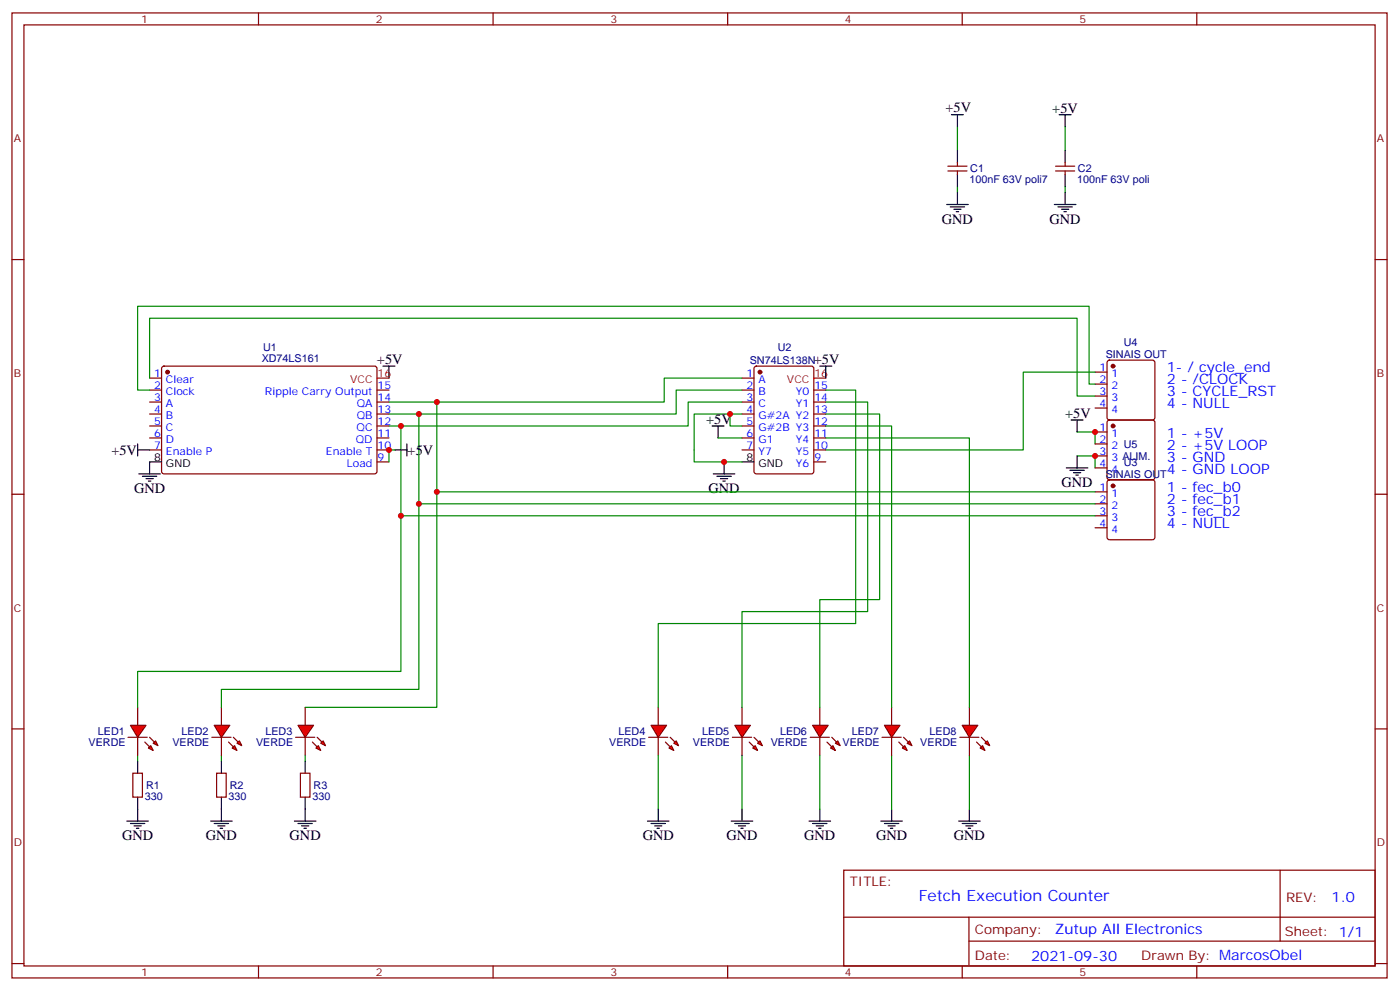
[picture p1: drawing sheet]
<svg xmlns="http://www.w3.org/2000/svg" width="413mm" height="292mm" viewBox="0 0 413 292" stroke-linecap="round" stroke-linejoin="round" font-family="sans-serif">
<g fill="none" stroke="#870000" stroke-width=".35">
<path d="M3.5 3.8h405.4v284.3h-405.4zM7.1 7.3h398.2v277.3h-398.2zM76.2 3.8v3.5M145.3 3.8v3.5M214.5 3.8v3.5M283.6 3.8v3.5M352.8 3.8v3.5M3.5 76.5h3.6M405.3 76.5h3.6M44.1 111.4h3.5M44.1 114.9h3.5M44.1 118.5h3.5"/>
<path d="M47.9 108.1l.4-.2h62.4l.4 .7v30.6l-.7 .4h-62.3l-.5-.7v-30.3zM111.1 114.9h3.6M111.1 118.5h3.6M218.7 111.4h3.5M218.7 114.9h3.5M218.7 118.5h3.5M222.5 108.1l.5-.2h16.2l.6 .4 .1 30.6-.5 .7h-16.4l-.7-.4-.1-30.6zM239.9 114.9h3.5M239.9 118.5h3.5M44.1 122h3.5M44.1 125.5h3.5M44.1 129h3.5"/>
<path d="M44.1 132.6h3.5M111.1 122h3.6M111.1 125.5h3.6M111.1 129h3.6M111.1 132.6h3.6M111.1 136.1h3.6M218.7 122h3.5M218.7 125.5h3.5M218.7 129h3.5M218.7 132.6h3.5M239.9 122h3.5M239.9 125.5h3.5"/>
<path d="M239.9 129h3.5M239.9 132.6h3.5M239.9 136.1h3.5M3.5 145.6h3.6M405.3 145.6h3.6M3.5 214.8h3.6M405.3 214.8h3.6M39.2 227.8h2.8v7.1h-2.8zM63.9 227.8h2.8v7.1h-2.8zM88.5 227.8h2.9v7.1h-2.9zM248.7 256.4h156.6v28.2h-156.6zM377.3 256.4v20.9"/>
<path d="M248.7 270.2h156.5M285.6 277.3h119.6M285.6 270.2v14.2M3.5 283.9h3.6M76.2 284.6v3.5M145.3 284.6v3.5M214.5 284.6v3.5M283.6 284.6v3.5M352.8 284.6v3.5M405.3 283.9h3.6"/>
</g>
<g fill="#870000" stroke="#870000" stroke-width=".35">
<circle cx="49.4" cy="109.6" r=".53"/>
<circle cx="224" cy="109.6" r=".53"/>
</g>
<g fill="none" stroke="#000" stroke-width=".35">
<path d="M44.1 136.1h3.5M218.7 136.1h3.5M40.6 224.3v3.5M40.6 234.9v7M65.3 224.3v3.5M65.3 234.9v7M90 224.3v3.5M90 234.9v7M37.4 241.9h6.3M38.5 242.6h4.2M39.5 243.3h2.1M40.2 244.1h.7"/>
<path d="M62.1 241.9h6.3M63.1 242.6h4.3M64.2 243.3h2.1M64.9 244.1h.7M86.8 241.9h6.3M87.8 242.6h4.3M88.9 243.3h2.1M89.6 244.1h.7"/>
</g>
<path d="M111.1 111.4h3.6M239.9 111.4h3.5" fill="none" stroke="#f00" stroke-width=".35"/>
<path d="M40.6 222.5v1.8M65.3 222.5v1.8M90 222.5v1.8" fill="none" stroke="#008700" stroke-width=".35"/>
<g fill="#f00" stroke="#870000" stroke-width=".35">
<path d="M87.8 213.7h4.6l-2.4 3.5z"/>
<path d="M87.1 217.2h5.7z"/>
</g>
<g fill="#870000" stroke="#870000" stroke-width=".35">
<path d="M93.5 217.2l1.4 1.5z"/>
<path d="M92.1 218.7l1.4 1.4z"/>
</g>
<g fill="#f00" stroke="#870000" stroke-width=".35">
<path d="M94.5 219l.7-.7 .8 1.4z"/>
<path d="M93.1 220.4l.7-.7 .7 1.4z"/>
</g>
<path d="M90 208.4v5.3M90 217.2v5.3" fill="none" stroke="#870000" stroke-width=".35"/>
<g fill="#f00" stroke="#870000" stroke-width=".35">
<path d="M63.1 213.7h4.6l-2.4 3.5z"/>
<path d="M62.4 217.2h5.7z"/>
</g>
<g fill="#870000" stroke="#870000" stroke-width=".35">
<path d="M68.8 217.2l1.4 1.5z"/>
<path d="M67.4 218.7l1.4 1.4z"/>
</g>
<g fill="#f00" stroke="#870000" stroke-width=".35">
<path d="M69.8 219l.8-.7 .7 1.4z"/>
<path d="M68.4 220.4l.7-.7 .7 1.4z"/>
</g>
<path d="M65.3 208.4v5.3M65.3 217.2v5.3" fill="none" stroke="#870000" stroke-width=".35"/>
<g fill="#f00" stroke="#870000" stroke-width=".35">
<path d="M38.5 213.7h4.5l-2.4 3.5z"/>
<path d="M37.7 217.2h5.7z"/>
</g>
<g fill="#870000" stroke="#870000" stroke-width=".35">
<path d="M44.1 217.2l1.4 1.5z"/>
<path d="M42.7 218.7l1.4 1.4z"/>
</g>
<g fill="#f00" stroke="#870000" stroke-width=".35">
<path d="M45.2 219l.7-.7 .7 1.4z"/>
<path d="M43.7 220.4l.7-.7 .8 1.4z"/>
</g>
<path d="M40.6 208.4v5.3M40.6 217.2v5.3" fill="none" stroke="#870000" stroke-width=".35"/>
<path d="M285.8 238.4v3.5M282.6 241.9h6.3M283.6 242.6h4.3M284.7 243.3h2.1M285.4 244.1h.7" fill="none" stroke="#000" stroke-width=".35"/>
<path d="M285.8 222.5v15.9" fill="none" stroke="#008700" stroke-width=".35"/>
<g fill="#f00" stroke="#870000" stroke-width=".35">
<path d="M283.6 213.7h4.6l-2.4 3.5z"/>
<path d="M282.9 217.2h5.7z"/>
</g>
<g fill="#870000" stroke="#870000" stroke-width=".35">
<path d="M289.3 217.2l1.4 1.5z"/>
<path d="M287.9 218.7l1.4 1.4z"/>
</g>
<g fill="#f00" stroke="#870000" stroke-width=".35">
<path d="M290.3 219l.7-.7 .7 1.4z"/>
<path d="M288.9 220.4l.7-.7 .7 1.4z"/>
</g>
<path d="M285.8 208.4v5.3M285.8 217.2v5.3" fill="none" stroke="#870000" stroke-width=".35"/>
<path d="M262.8 238.4v3.5M259.6 241.9h6.4M260.7 242.6h4.2M261.8 243.3h2.1M262.5 244.1h.7" fill="none" stroke="#000" stroke-width=".35"/>
<path d="M262.8 222.5v15.9" fill="none" stroke="#008700" stroke-width=".35"/>
<g fill="#f00" stroke="#870000" stroke-width=".35">
<path d="M260.7 213.7h4.6l-2.5 3.5z"/>
<path d="M260 217.2h5.6z"/>
</g>
<g fill="#870000" stroke="#870000" stroke-width=".35">
<path d="M266.3 217.2l1.5 1.5z"/>
<path d="M264.9 218.7l1.4 1.4z"/>
</g>
<g fill="#f00" stroke="#870000" stroke-width=".35">
<path d="M267.4 219l.7-.7 .7 1.4z"/>
<path d="M266 220.4l.7-.7 .7 1.4z"/>
</g>
<path d="M262.8 208.4v5.3M262.8 217.2v5.3" fill="none" stroke="#870000" stroke-width=".35"/>
<path d="M241.7 238.4v3.5M238.5 241.9h6.3M239.5 242.6h4.3M240.6 243.3h2.1M241.3 244.1h.7" fill="none" stroke="#000" stroke-width=".35"/>
<path d="M241.7 222.5v15.9" fill="none" stroke="#008700" stroke-width=".35"/>
<g fill="#f00" stroke="#870000" stroke-width=".35">
<path d="M239.5 213.7h4.6l-2.4 3.5z"/>
<path d="M238.8 217.2h5.7z"/>
</g>
<g fill="#870000" stroke="#870000" stroke-width=".35">
<path d="M245.2 217.2l1.4 1.5z"/>
<path d="M243.8 218.7l1.4 1.4z"/>
</g>
<g fill="#f00" stroke="#870000" stroke-width=".35">
<path d="M246.2 219l.7-.7 .7 1.4z"/>
<path d="M245.5 219.7l.7 1.4-1.4-.7z"/>
</g>
<path d="M241.7 208.4v5.3M241.7 217.2v5.3" fill="none" stroke="#870000" stroke-width=".35"/>
<path d="M218.7 238.4v3.5M215.5 241.9h6.4M216.6 242.6h4.2M217.7 243.3h2.1M218.4 244.1h.7" fill="none" stroke="#000" stroke-width=".35"/>
<path d="M218.7 222.5v15.9" fill="none" stroke="#008700" stroke-width=".35"/>
<g fill="#f00" stroke="#870000" stroke-width=".35">
<path d="M216.6 213.7h4.6l-2.5 3.5z"/>
<path d="M215.9 217.2h5.6z"/>
</g>
<g fill="#870000" stroke="#870000" stroke-width=".35">
<path d="M222.2 217.2l1.5 1.5z"/>
<path d="M220.8 218.7l1.4 1.4z"/>
</g>
<g fill="#f00" stroke="#870000" stroke-width=".35">
<path d="M223.3 219l.7-.7 .7 1.4z"/>
<path d="M222.6 219.7l.7 1.4-1.4-.7z"/>
</g>
<path d="M218.7 208.4v5.3M218.7 217.2v5.3" fill="none" stroke="#870000" stroke-width=".35"/>
<g fill="#f00" stroke="#870000" stroke-width=".35">
<path d="M191.9 213.7h4.6l-2.5 3.5z"/>
<path d="M191.2 217.2h5.6z"/>
</g>
<g fill="#870000" stroke="#870000" stroke-width=".35">
<path d="M197.6 217.2l1.4 1.5z"/>
<path d="M196.1 218.7l1.5 1.4z"/>
</g>
<g fill="#f00" stroke="#870000" stroke-width=".35">
<path d="M198.6 219l.7-.7 .7 1.4z"/>
<path d="M197.9 219.7l.7 1.4-1.4-.7z"/>
</g>
<g fill="none" stroke="#870000" stroke-width=".35">
<path d="M279.4 49h5.6M279.4 50.4h5.6M282.2 47.9v1.1M282.2 50.4v1M311.1 49h5.7M311.1 50.4h5.7M314 47.9v1.1M314 50.4v1M322.8 109.6h3.5M322.8 113.2h3.5M322.8 116.7h3.5M326.6 106.3l.4-.2h12.7l.5 .2 .2 .5v16.2l-.2 .5-.5 .3h-12.7l-.5-.3-.2-.5v-16.2z"/>
<path d="M322.8 120.2h3.5M322.8 127.3h3.5M322.8 130.8h3.5M322.8 134.3h3.5M322.8 137.9h3.5M326.6 124l.4-.2h12.7l.5 .2 .2 .5v16.2l-.2 .5-.5 .2h-12.7l-.5-.2-.2-.5v-16.2zM322.8 144.9h3.5M322.8 148.4h3.5M322.8 152h3.5M322.8 155.5h3.5M326.6 141.6l.4-.2h12.7l.5 .2 .2 .5v16.2l-.2 .5-.5 .2h-12.7l-.5-.2-.2-.5v-16.2zM194 208.4v5.3"/>
<path d="M194 217.2v5.3"/>
</g>
<g fill="none" stroke="#008700" stroke-width=".35">
<path d="M282.2 37.3v7.1M314 37.3v7.1M282.2 55v1.7M314 55v1.7M44.1 111.4v-17.6h273.4v22.9h5.3M128.8 118.5v89.9h-38.8M218.7 111.4h-22.9v7.1h-81.1M218.7 114.9h-19.4v7.1h-84.6M218.7 118.5h-15.9v7h-88.1M243.4 114.9h8.8v68.8h-58.2v24.7M243.4 118.5h12.4v61.7h-37.1v28.2M322.8 109.6h-21.2v23h-58.2"/>
<path d="M322.8 113.2h-1.8v-23h-280.4v24.7h3.5M116.4 132.6h-1.7v3.5M118.2 125.5v72.3h-77.6v10.6M123.5 122v81.1h-58.2v5.3M211.7 129h7M215.2 122v3.5h3.5M218.7 122h-14.1v14.1h14.1M243.4 122h15.9v54.7h-17.6v31.7M243.4 125.5h19.4v82.9M243.4 129h42.4v79.4M317.5 134.3h5.3v3.6M317.5 127.3h5.3v3.5"/>
<path d="M118.2 152h204.6M123.5 148.4h199.3M128.8 144.9h194M194 222.5v15.9"/>
</g>
<g fill="none" stroke="#000" stroke-width=".35">
<path d="M280.5 33.8h3.5M282.2 33.8v3.5M312.2 33.8h3.5M314 33.8v3.5M282.2 44.4v3.5M282.2 51.4v3.6M282.2 56.7v3.6M314 44.4v3.5M314 51.4v3.6M314 56.7v3.6M279 60.3h6.4M280.1 61h4.2"/>
<path d="M281.2 61.7h2.1M281.9 62.4h.7M310.8 60.3h6.3M311.9 61h4.2M312.9 61.7h2.1M313.6 62.4h.7M112.9 107.9h3.5M114.7 107.9v3.5M241.7 107.9h3.5M243.4 107.9v3.5M40.6 132.6h3.5M40.6 130.8v3.5"/>
<path d="M40.9 139.6h6.4M44.1 136.1v3.5M116.4 132.6h3.5M119.9 130.8v3.5M209.9 125.5h3.5M210.3 139.6h6.3M211.7 125.5v3.5M213.4 136.1v3.5M314.3 137.9h6.4M315.4 138.6h4.2M315.7 123.8h3.6M316.4 139.3h2.2"/>
<path d="M317.1 140h.8M317.5 123.8v3.5M317.5 134.3v3.6M42 140.3h4.2M43 141h2.2M43.7 141.7h.7M211.3 140.3h4.2M212.4 141h2.1M213.1 141.7h.7M194 238.4v3.5M190.9 241.9h6.3M191.9 242.6h4.2"/>
<path d="M193 243.3h2.1M193.7 244.1h.7"/>
</g>
<g fill="#870000" stroke="#870000" stroke-width=".35">
<circle cx="328.1" cy="107.9" r=".53"/>
<circle cx="328.1" cy="125.5" r=".53"/>
<circle cx="328.1" cy="143.2" r=".53"/>
</g>
<g fill="#c00">
<circle cx="213.4" cy="136.1" r=".88"/>
<circle cx="215.2" cy="122" r=".88"/>
<circle cx="128.8" cy="118.5" r=".88"/>
<circle cx="123.5" cy="122" r=".88"/>
<circle cx="118.2" cy="125.5" r=".88"/>
<circle cx="322.8" cy="134.3" r=".88"/>
<circle cx="322.8" cy="127.3" r=".88"/>
<circle cx="114.7" cy="132.6" r=".88"/>
<circle cx="128.8" cy="144.9" r=".88"/>
<circle cx="123.5" cy="148.4" r=".88"/>
<circle cx="118.2" cy="152" r=".88"/>
</g>
<text font-size="4.6" fill="#00f" x="270.8" y="265.4">Fetch Execution Counter</text>
<g font-size="4.2">
<text x="278.7" y="33.1">+5V</text>
<text x="310.2" y="33.4">+5V</text>
<text x="277.6" y="65.9">GND</text>
<text x="309.4" y="65.9">GND</text>
<text x="111.1" y="107.2">+5V</text>
<text x="239.9" y="107.2">+5V</text>
<text x="208.1" y="124.8">+5V</text>
<text x="314" y="123">+5V</text>
<text x="32.8" y="134">+5V</text>
<text x="120.1" y="134">+5V</text>
<text x="312.9" y="143.5">GND</text>
<text x="39.5" y="145.3">GND</text>
<text x="208.8" y="145.3">GND</text>
<text x="36" y="247.6">GND</text>
<text x="60.7" y="247.6">GND</text>
<text x="85.4" y="247.6">GND</text>
<text x="189.4" y="247.6">GND</text>
<text x="214.1" y="247.6">GND</text>
<text x="237.1" y="247.6">GND</text>
<text x="258.2" y="247.6">GND</text>
<text x="281.2" y="247.6">GND</text>
</g>
<g font-size="4.2" fill="#00f">
<text x="344" y="113.2">2 - /CLOCK</text>
<text x="344" y="109.6">1- / cycle_end</text>
<text x="344" y="116.7">3 - CYCLE_RST</text>
<text x="344" y="120.2">4 - NULL</text>
<text x="344" y="129">1 - +5V</text>
<text x="344" y="136.1">3 - GND</text>
<text x="344" y="132.6">2 - +5V LOOP</text>
<text x="344" y="139.6">4 - GND LOOP</text>
<text x="344" y="144.9">1 - fec_b0</text>
<text x="344" y="148.4">2 - fec_b1</text>
<text x="344" y="155.5">4 - NULL</text>
<text x="344" y="152">3 - fec_b2</text>
<text x="392.5" y="265.7">1.0</text>
<text x="310.9" y="275.2">Zutup All Electronics</text>
<text x="304" y="283">2021-09-30</text>
</g>
<g font-size="3.9" fill="#800">
<text x="250.5" y="261">TITLE:</text>
<text x="379.1" y="265.7">REV:</text>
<text x="287.4" y="275.2">Company:</text>
<text x="378.7" y="275.8">Sheet: 1/1</text>
<text x="287.4" y="282.9">Date:</text>
<text x="336.4" y="282.9">Drawn By: MarcosObel</text>
</g>
<g font-size="3.2" fill="#800">
<text x="41.6" y="6.8">1</text>
<text x="110.8" y="6.8">2</text>
<text x="179.9" y="6.8">3</text>
<text x="249.1" y="6.8">4</text>
<text x="318.2" y="6.8">5</text>
<text x="4.1" y="41.9">A</text>
<text x="405.9" y="41.9">A</text>
<text x="4.1" y="111.1">B</text>
<text x="405.9" y="111.1">B</text>
<text x="4.1" y="180.2">C</text>
<text x="405.9" y="180.2">C</text>
<text x="4.1" y="249.3">D</text>
<text x="405.9" y="249.3">D</text>
<text x="41.6" y="287.6">1</text>
<text x="110.8" y="287.6">2</text>
<text x="179.9" y="287.6">3</text>
<text x="249.1" y="287.6">4</text>
<text x="318.2" y="287.6">5</text>
</g>
<g font-size="3.2" fill="#000080">
<text x="286" y="50.8">C1</text>
<text x="317.8" y="50.8">C2</text>
<text x="285.8" y="54">100nF 63V poli7</text>
<text x="317.5" y="54">100nF 63V poli</text>
<text x="331.3" y="102">U4</text>
<text x="77.1" y="106.7">XD74LS161</text>
<text x="77.6" y="103.4">U1</text>
<text x="221" y="107.3">SN74LS138N</text>
<text x="229.2" y="103.4">U2</text>
<text x="325.9" y="105.5">SINAIS OUT</text>
<text x="331.3" y="137.2">U3</text>
<text x="325.9" y="140.8">SINAIS OUT</text>
<text x="26.1" y="219.8">VERDE</text>
<text x="28.9" y="216.6">LED1</text>
<text x="50.8" y="219.8">VERDE</text>
<text x="53.5" y="216.6">LED2</text>
<text x="75.5" y="219.8">VERDE</text>
<text x="78.2" y="216.6">LED3</text>
<text x="179.6" y="219.8">VERDE</text>
<text x="182.3" y="216.6">LED4</text>
<text x="204.3" y="219.8">VERDE</text>
<text x="207" y="216.6">LED5</text>
<text x="227.2" y="219.8">VERDE</text>
<text x="229.9" y="216.6">LED6</text>
<text x="248.4" y="219.8">VERDE</text>
<text x="251.1" y="216.6">LED7</text>
<text x="271.3" y="219.8">VERDE</text>
<text x="274" y="216.6">LED8</text>
<text x="43" y="232.4">R1</text>
<text x="67.7" y="232.4">R2</text>
<text x="92.4" y="232.4">R3</text>
<text x="42.7" y="235.6">330</text>
<text x="67.4" y="235.6">330</text>
<text x="92.1" y="235.6">330</text>
</g>
<g font-size="3.2" fill="#00f">
<text x="45.4" y="111.1">1</text>
<text x="48.9" y="112.8">Clear</text>
<text x="220.1" y="111.1">1</text>
<text x="223.6" y="112.8">A</text>
<text x="324.1" y="109.3">1</text>
<text x="324.1" y="112.8">2</text>
<text x="327.6" y="111.1">1</text>
<text x="45.4" y="114.6">2</text>
<text x="45.4" y="118.1">3</text>
<text x="48.9" y="116.3">Clock</text>
<text x="48.9" y="119.9">A</text>
<text x="78.1" y="116.3">Ripple Carry Output</text>
<text x="105.2" y="119.9">QA</text>
<text x="111.3" y="118.1">14</text>
<text x="111.3" y="114.6">15</text>
<text x="220.1" y="114.6">2</text>
<text x="220.1" y="118.1">3</text>
<text x="223.6" y="116.3">B</text>
<text x="223.6" y="119.9">C</text>
<text x="234.6" y="119.9">Y1</text>
<text x="234.6" y="116.3">Y0</text>
<text x="240.1" y="118.1">14</text>
<text x="240.1" y="114.6">15</text>
<text x="324.1" y="116.3">3</text>
<text x="324.1" y="119.9">4</text>
<text x="327.6" y="114.6">2</text>
<text x="327.6" y="118.1">3</text>
<text x="45.4" y="121.6">4</text>
<text x="45.4" y="125.2">5</text>
<text x="48.9" y="123.4">B</text>
<text x="105.1" y="123.4">QB</text>
<text x="111.3" y="125.2">12</text>
<text x="111.3" y="121.6">13</text>
<text x="220.1" y="121.6">4</text>
<text x="220.1" y="125.2">5</text>
<text x="223.6" y="123.4">G#2A Y2</text>
<text x="240.1" y="125.2">12</text>
<text x="240.1" y="121.6">13</text>
<text x="327.6" y="121.6">4</text>
<text x="45.4" y="128.7">6</text>
<text x="48.9" y="126.9">C</text>
<text x="48.9" y="130.5">D</text>
<text x="104.9" y="130.5">QD</text>
<text x="105.1" y="126.9">QC</text>
<text x="111.3" y="128.7">11</text>
<text x="220.1" y="128.7">6</text>
<text x="223.6" y="126.9">G#2B Y3</text>
<text x="223.6" y="130.5">G1</text>
<text x="234.6" y="130.5">Y4</text>
<text x="240.1" y="128.7">11</text>
<text x="324.1" y="126.9">1</text>
<text x="324.1" y="130.5">2</text>
<text x="327.6" y="128.7">1</text>
<text x="45.4" y="132.2">7</text>
<text x="48.9" y="134">Enable P</text>
<text x="96.1" y="134">Enable T</text>
<text x="102.2" y="137.5">Load</text>
<text x="111.3" y="135.7">9</text>
<text x="111.3" y="132.2">10</text>
<text x="220.1" y="132.2">7</text>
<text x="223.6" y="134">Y7</text>
<text x="234.6" y="137.5">Y6</text>
<text x="234.6" y="134">Y5</text>
<text x="240.1" y="135.7">9</text>
<text x="240.1" y="132.2">10</text>
<text x="324.1" y="134">3</text>
<text x="324.1" y="137.5">4</text>
<text x="327.6" y="132.2">2 U5</text>
<text x="327.6" y="135.7">3 ALIM.</text>
<text x="327.6" y="139.3">4</text>
<text x="324.1" y="144.6">1</text>
<text x="324.1" y="148.1">2</text>
<text x="327.6" y="146.3">1</text>
<text x="327.6" y="149.9">2</text>
<text x="324.1" y="151.6">3</text>
<text x="324.1" y="155.2">4</text>
<text x="327.6" y="153.4">3</text>
<text x="327.6" y="156.9">4</text>
</g>
<g font-size="3.2" fill="#f00">
<text x="103.2" y="112.8">VCC</text>
<text x="111.3" y="111.1">16</text>
<text x="232" y="112.8">VCC</text>
<text x="240.1" y="111.1">16</text>
</g>
<g font-size="3.2">
<text x="45.4" y="135.7">8</text>
<text x="48.9" y="137.5">GND</text>
<text x="220.1" y="135.7">8</text>
<text x="223.6" y="137.5">GND</text>
</g>
</svg>
